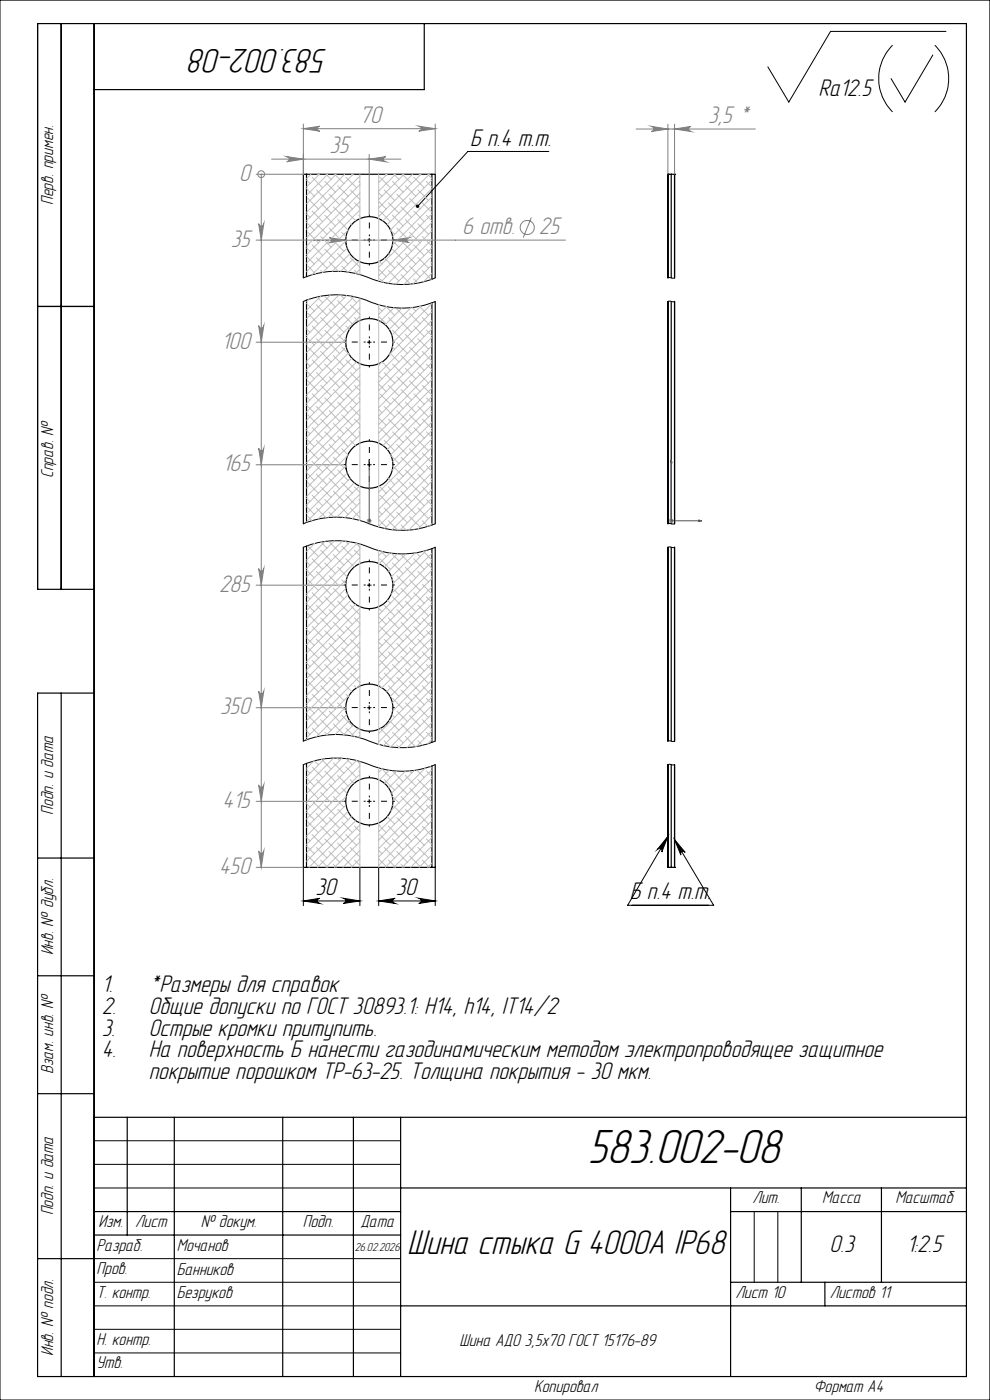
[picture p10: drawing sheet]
<svg xmlns="http://www.w3.org/2000/svg" width="210mm" height="297mm" viewBox="0 0 210 297" stroke-linecap="round" stroke-linejoin="round" font-family="sans-serif">
<g fill="none" stroke="#000" stroke-width=".25">
<path d="M13 5v120M20 5v287M90 5v14h-70M65 37h-.7v21.9M65 37v21.7M65 37h26.6M91.6 37h.7v21.9M91.6 37v22.2M141.7 37h.7M141.7 37h.1M141.7 37v21.9M142.4 37h.7"/>
<path d="M142.4 37v21.9M143.1 37h.1M143.1 37v21.9M8 65h12M64.3 64v47.1M65 63.7v47.1M91.6 64.2v47.2M92.3 64v47.1M141.7 64v47.1M142.4 64v47.1M143.1 64v47.1M64.3 116.1v41.1"/>
<path d="M65 115.8v41.1M91.6 116.4v41.1M92.3 116.1v41.1M141.7 116.1v41.1M142.4 116.1v41.1M143.1 116.1v41.1M20 125h-12v-120h197v287h-197v-145h12M13 147v145M64.3 162.2v21.8h.7M65 162v22M91.6 162.5v21.5M92.3 162.2v21.8h-.7"/>
<path d="M141.7 162.2v21.8M142.4 162.2v21.8M143.1 162.2v21.8M8 182h12M65 184h26.6M141.7 184h.7M141.7 184h.1M142.4 184h.7M143.1 184h.1M8 207h12M8 232h12M20 237h185"/>
<path d="M27 237v25M37 237v55M60 237v55M75 237v55M85 237v55M20 257h65M85 252h120M155 252v40M155 257h50M170 252v20M187 252v20M8 267h12"/>
<path d="M20 262h65M85 277h120M155 272h50M175 272v5"/>
<circle cx="78.3" cy="50.9" r="5"/>
<circle cx="78.3" cy="72.6" r="5"/>
<circle cx="78.3" cy="98.6" r="5"/>
<circle cx="78.3" cy="124.1" r="5"/>
<circle cx="78.3" cy="150.1" r="5"/>
<circle cx="78.3" cy="170" r="5"/>
</g>
<g fill="none" stroke="#808080" stroke-width=".21">
<path d="M54.3 37h10M55.4 37h.1M55.4 37v147M57.6 33.8h27.5M60.8 33.2l3.5 .6-3.5 .5a.55 .55 0 0 0 .6-.5 .55 .55 0 0 0-.6-.6zM64.3 27.3l3.5-.5a.53 .53 0 0 0-.5 .5 .53 .53 0 0 0 .5 .5zM64.3 26.3v10.6M64.3 27.3h28M78.3 33.8l3.5-.6a.55 .55 0 0 0-.5 .6 .55 .55 0 0 0 .5 .5zM78.3 32.8v12.7M88.8 26.8l3.5 .5-3.5 .5a.53 .53 0 0 0 .5-.5 .53 .53 0 0 0-.5-.5zM92.3 26.3v10.6"/>
<path d="M134.9 27.4h25.3M138.2 26.8l3.5 .6-3.5 .5a.55 .55 0 0 0 .5-.5 .55 .55 0 0 0-.5-.6zM141.7 26.3v10.6M143.1 27.4l3.5-.6a.55 .55 0 0 0-.5 .6 .55 .55 0 0 0 .5 .5zM143.1 26.3v10.6M54.3 50.9h65.6M54.9 47.4a.55 .55 0 0 0 .5 .5 .55 .55 0 0 0 .6-.5l-.6 3.5zM69.8 50.4l3.5 .6-3.5 .5a.55 .55 0 0 0 .6-.6 .55 .55 0 0 0-.6-.5zM83.3 50.9l3.5-.5a.53 .53 0 0 0-.5 .5 .53 .53 0 0 0 .5 .6zM112.7 46.1l-1.7 4.3M54.3 72.6h18.6M54.9 69.1a.55 .55 0 0 0 .5 .5 .55 .55 0 0 0 .6-.5l-.6 3.5z"/>
<path d="M54.3 98.6h18.6M54.9 95.1a.55 .55 0 0 0 .5 .5 .55 .55 0 0 0 .6-.5l-.6 3.5zM77.8 110.5h1M78 110.1l.7 .7M78.3 110v1M78.7 110.1l-.7 .7M141.9 110.5h1M142 110.1l.7 .7M142.4 110v1M142.7 110.1l-.7 .7M54.3 124.1h18.6M54.9 120.6a.55 .55 0 0 0 .5 .5 .55 .55 0 0 0 .6-.5l-.6 3.5z"/>
<path d="M54.3 150.1h18.6M54.9 146.6a.55 .55 0 0 0 .5 .5 .55 .55 0 0 0 .6-.5l-.6 3.5zM54.3 170h18.6M54.9 166.5a.55 .55 0 0 0 .5 .5 .55 .55 0 0 0 .6-.5l-.6 3.5zM54.3 184h10M54.9 180.5a.55 .55 0 0 0 .5 .5 .55 .55 0 0 0 .6-.5l-.6 3.5z"/>
<circle cx="55.4" cy="36.9" r=".72"/>
<circle cx="111.8" cy="48.3" r="1.51"/>
</g>
<g fill="none" stroke="#000" stroke-width=".21">
<path d="M0 0h210v297h-210zM189.3 9.6a10 10 0 0 0 0 14.1M197.9 11.7l-5.9 10-3-5M198.3 9.6a10 10 0 0 1 0 14.1M200.7 6.7h-24.5l-8.9 15-4.4-7.5M116.4 32.1h-17.2l-10.6 11.7M64.3 58.9a18.8 18.8 0 0 1 15.2 .5 18.1 18.1 0 0 0 12.8-.5M77.9 50.9h.8M78.3 50.5v.9M141.7 58.9h1.4M64.3 64a18.6 18.6 0 0 1 15.2 .4 17.8 17.8 0 0 0 12.8-.4M77.9 72.6h.8"/>
<path d="M78.3 72.2v.8M141.7 64h1.4M77.9 98.6h.8M78.3 98.2v.8M64.3 116.1a18.8 18.8 0 0 1 15.2 .5 18.1 18.1 0 0 0 12.8-.5M64.3 111.1a18.6 18.6 0 0 1 15.2 .4 18.3 18.3 0 0 0 12.8-.4M141.7 116.1h1.4M141.7 111.1h1.4M77.9 124.1h.8M78.3 123.7v.8M64.3 157.2a18.6 18.6 0 0 1 15.2 .5 18.3 18.3 0 0 0 12.8-.5M77.9 150.1h.8"/>
<path d="M78.3 149.7v.8M141.7 157.2h1.4M64.3 162.2a18.8 18.8 0 0 1 15.2 .5 18.1 18.1 0 0 0 12.8-.5M77.9 170h.8M78.3 169.6v.8M141.7 162.2h1.4M141.7 177.4l-1.3 3.4a.54 .54 0 0 0-.2-.8 .54 .54 0 0 0-.7 .2zM141.7 177.4l-8.6 14.6h18.3l-8.3-13.9M143.1 178.1l2.2 2.7a.54 .54 0 0 0-.7-.1 .54 .54 0 0 0-.2 .7zM64.3 191.1l3.5-.5a.55 .55 0 0 0-.5 .5 .55 .55 0 0 0 .5 .6zM64.3 191.1h12M64.3 184v8.1"/>
<path d="M72.8 190.6l3.5 .5-3.5 .6a.55 .55 0 0 0 .5-.6 .55 .55 0 0 0-.5-.5zM76.3 184v8.1M80.3 191.1l3.5-.5a.55 .55 0 0 0-.5 .5 .55 .55 0 0 0 .5 .6zM80.3 184v8.1M80.3 191.1h12M88.8 190.6l3.5 .5-3.5 .6a.55 .55 0 0 0 .5-.6 .55 .55 0 0 0-.5-.5zM92.3 184v8.1M20 242h65M20 247h65M20 252h65M160 257v15M165 257v15"/>
<path d="M20 267h65M20 272h65M20 277h65M20 282h65M20 287h65"/>
</g>
<path d="M78.3 97.5v.7v-.7M78.3 97.5v13M142.4 97.5l.2 .7h-.4zM142.4 97.5v13h6.5M78.3 110.3v.3zM78.3 110.5h.1M148.2 110.3l.7 .2-.7 .1z" fill="none" stroke="#00f" stroke-width=".21"/>
<g fill="none" stroke="#000" stroke-width=".21" stroke-dasharray="15.2 1.3 1.3 1.3" stroke-dashoffset="14.8" stroke-linecap="butt">
<path d="M77.6 50.9h-4.6M78.4 50.1v-4.6M78.4 51.7v4.6M79.2 50.9h4.6M77.6 72.6h-4.6M78.4 71.8v-4.6M78.4 73.4v4.6M79.2 72.6h4.6M77.6 98.6h-4.6M78.4 97.8v-4.6M78.4 99.4v4.6M79.2 98.6h4.6"/>
<path d="M77.6 124.1h-4.6M78.4 123.3v-4.6M78.4 124.9v4.6M79.2 124.1h4.6M77.6 150.1h-4.6M78.4 149.3v-4.6M78.4 150.9v4.6M79.2 150.1h4.6M77.6 170h-4.6M78.4 169.2v-4.6M78.4 170.8v4.6M79.2 170h4.6"/>
</g>
<g fill="none" stroke="#c0c0c0" stroke-width=".21">
<path d="M65 38.2l.8 .7M66 37l-1 .9M66.2 37.6l2.2 2.2M67.3 37l.3 .1M67.8 37l-2.8 2.7M68.9 38.5l2.3 2.2M69.1 37l1.1 1.1M69.5 37l-4.5 4.5M70.9 37l2.1 1.9M71.3 37l-6.3 6.2M71.6 39.4l2.2 2.2M73.1 37l-8.1 8"/>
<path d="M73.4 37.6l2.2 2.2M74.5 37l.3 .1M74.9 37l-9.9 9.8M76.1 38.5l.2 .2M76.3 37v21.2M76.3 37.4l-11.3 11.2M76.3 39.2l-11.3 11.2M80.3 37v22.7M80.6 37.6l2.2 2.2M81.7 37l.2 .1M82.1 37l-1.8 1.7M83.3 38.5l2.2 2.2"/>
<path d="M83.5 37l1.1 1.1M83.9 37l-3.6 3.5M85.3 37l2 1.9M85.7 37l-5.4 5.3M86 39.4l2.2 2.2M87.5 37l-7.2 7.1M87.8 37.6l2.2 2.2M88.9 37l.2 .1M89.3 37l-9 8.9M90.5 38.5l1.1 1.2M90.7 37l.9 .9M91.1 37l-9.9 9.8"/>
<path d="M91.6 38.2l-9.5 9.5M65 54.4l1.7 1.6M65 52.6l.8 .7M65 47.2l1.7 1.6M65 45.4l.8 .7M65 40l1.7 1.6M65.3 56.4l1.7 1.7M65.3 49.3l2.3 2.2M65.3 42.1l2.3 2.2M66.2 52l2.2 2.2M66.2 44.8l2.2 2.2M67.1 54.6l2.3 2.3"/>
<path d="M67.1 47.5l2.3 2.2M67.1 40.3l2.3 2.2M68 50.2l2.2 2.2M68 43l2.2 2.2M68.9 52.9l2.3 2.2M68.9 45.7l2.3 2.2M69.8 55.6l2 2M69.8 48.4l2.2 2.2M69.8 41.2l2.2 2.2M70.7 51.1l2.3 2.2M70.7 43.9l2.3 2.2M71.6 53.8l2.2 2.2"/>
<path d="M71.6 46.6l2.2 2.2M72.5 56.4l1.3 1.3M72.5 49.3l.9 .9M72.5 42.1l2.3 2.2M73.3 51.1l-7.2 7.2M73.4 52h.1M73.4 44.8l2.1 2M73.6 52.6l-5.1 5.2-.5-.4M73.8 48.9l-8.8 8.7M74.2 53.8l-3.7 3.8M74.3 54.6l2 2.1M74.3 47.5l.2 .2"/>
<path d="M74.3 40.3l2 2M75.1 54.7l-2.8 2.9M75.2 57.4l.8 .8M75.2 43l1.1 1.1M76.1 45.7l.2 .2M76.2 55.5l-2.3 2.2M76.3 41l-11.3 11.2M76.3 42.8l-11.3 11.2M76.3 44.6l-11.3 11.2M76.3 46.3v.1M76.3 57.1l-.9 .9M80.3 57.1l1.6 1.6"/>
<path d="M80.3 42.8l1.6 1.5M80.3 41l.7 .6M80.5 55.5l.5 .5M80.6 59.2l.8 .7M80.6 44.8l2.2 2.2M81.5 40.3l2.2 2.2M81.6 54.7l2.1 2.2M82.4 57.4l2.2 2.2M82.4 43l2.2 2.2M82.4 53.8l.4 .4M82.9 48.9l.8 .8M83.3 45.7l2.2 2.2"/>
<path d="M83.3 52.9l2.2 2.2M83.3 51.1l1.3 1.3M84.2 55.6l2.2 2.2M84.2 48.4l2.2 2.2M84.2 41.2l2.2 2.2M85.1 58.2l2 2.1M85.1 51.1l2.2 2.2M85.1 43.9l2.2 2.2M86 53.8l2.2 2.2M86 46.6l2.2 2.2M86.9 56.4l2.2 2.3M86.9 49.3l2.2 2.2"/>
<path d="M86.9 42.1l2.2 2.2M87.8 59.2l.9 .8M87.8 52l2.2 2.2M87.8 44.8l2.2 2.2M88.7 54.6l2.2 2.3M88.7 47.5l2.2 2.2M88.7 40.3l2.2 2.2M89.6 57.4l1.9 1.9M89.6 50.2l2 2M89.6 43l2 2M90.5 52.9l1.1 1.1M90.5 45.7l1.1 1.1"/>
<path d="M91.4 55.6l.2 .2M91.4 48.4l.2 .2M91.4 41.2l.2 .3M91.6 40l-8.8 8.8M91.6 41.8l-8.3 8.4M91.6 43.6l-8.4 8.4M91.6 45.4l-11.3 11.3M91.6 47.2l-11.3 11.3M91.6 49l-10.8 10.8M91.6 50.8l-9.3 9.3M91.6 52.6l-7.7 7.7M91.6 54.4l-5.9 6"/>
<path d="M91.6 56.2l-4 4M91.6 58l-1.8 1.8M65 78.7l1.7 1.7M65 76.9l.8 .8M65 71.6l1.7 1.6M65 69.8l.8 .7M65 64.4l1.7 1.6M65.3 73.7l2.3 2.2M65.3 66.5l2.3 2.2M65.6 63.5l-.6 .5M66.2 76.3l2.2 2.3M66.2 69.1l2.2 2.3"/>
<path d="M67.1 79l2.3 2.3M67.1 71.9l2.3 2.2M67.1 64.7l2.3 2.2M67.3 63l1.1 1.2M68 62.9l-3 2.9M68 74.5l2.2 2.3M68 67.3l2.2 2.3M68.9 77.2l2.3 2.3M68.9 70.1l2.3 2.2M68.9 62.9l2.3 2.2M69.8 79.9l2.2 2.3M69.8 72.7l2.2 2.3"/>
<path d="M69.8 65.5l2.2 2.3M70.1 62.6l-5.1 5M70.7 75.4l2.3 2.3M70.7 68.3l2.3 2.2M71.6 78.1l2.2 2.3M71.6 70.9l1.7 1.8M71.6 63.8l2.2 2.2M71.9 62.6l-6.9 6.8M72.2 62.6l.8 .7M72.5 73.7l1.6 1.5M72.5 66.5l2.3 2.2M73.4 71.9l-8.4 8.3"/>
<path d="M73.4 76.3l2.2 2.3M73.4 69.1l.7 .8M73.4 73.6l-8.4 8.4M73.6 62.7l-8.6 8.5M73.9 74.9l-8.9 8.9M74.2 62.8l1.4 1.4M74.3 79l2 2.1M74.3 64.7l2 2M74.6 76l-9.6 9.6M75.1 62.9l-10.1 10.1M75.2 67.3l.8 .9M75.6 76.8l-10.6 10.6"/>
<path d="M76.1 77.2l.2 .3M76.3 63.2v47.2M76.3 63.5l-11.3 11.3M76.3 65.3l-11.3 11.3M76.3 67.1l-11.3 11.3M76.3 77.9l-11.3 11.3M76.3 79.7l-11.3 11.3M80.3 64.7v47.1M80.3 79.7l.7 .7M80.3 67.1l1.6 1.6M80.3 65.3l.7 .7M80.5 64.7l-.2 .2"/>
<path d="M81 76.8l-.7 .7M81 76.8l1.8 1.8M81.5 79l2.2 2.3M81.8 65l1.9 1.9M82 65l-1.7 1.7M82.4 67.3l2.2 2.3M82.8 74.9l1.8 1.9M83.2 73.6l.5 .5M83.3 77.2l2.2 2.3M83.3 70.1l2.2 2.2M83.3 60l.2 .3M83.6 65.3l-2.9 2.9"/>
<path d="M84.2 79.9l2.2 2.3M84.2 72.7l2.2 2.3M84.2 65.5l2.2 2.3M85.1 75.4l2.2 2.3M85.1 68.3l2.2 2.2M85.3 65.4l-3.6 3.5M86 78.1l2.2 2.3M86 70.9l2.2 2.3M86.9 73.7l2.2 2.2M86.9 66.5l2.2 2.2M87.2 65.3l-4.7 4.6M87.4 65.2l.8 .8"/>
<path d="M87.8 76.3l2.2 2.3M87.8 69.1l2.2 2.3M88.7 79l2.2 2.3M88.7 71.9l2.2 2.2M89 65l1.9 1.9M89.3 64.9l-6.2 6.2M89.6 74.5l2 2.1M89.6 67.3l2 2.1M90.5 77.2l1.1 1.2M90.5 70.1l1.1 1.1M91.4 79.9l.2 .3M91.4 72.7l.2 .3"/>
<path d="M91.4 65.5l.2 .3M91.6 64.4l-8.3 8.3M91.6 66.2l-9.1 9M91.6 68l-11.3 11.3M91.6 69.8l-11.3 11.3M91.6 71.6l-11.3 11.3M91.6 73.4l-11.3 11.3M91.6 75.2l-11.3 11.3M91.6 76.9l-11.3 11.4M91.6 78.7l-11.3 11.4M65 98.5l.8 .7M65 93.1l1.7 1.7"/>
<path d="M65 91.3l.8 .7M65 85.9l1.7 1.7M65 84.1l.8 .8M65.3 95.2l2.3 2.2M65.3 88l2.3 2.2M65.3 80.8l2.3 2.3M66.2 97.9l2.2 2.2M66.2 90.7l2.2 2.3M66.2 83.5l2.2 2.3M67.1 93.4l2.3 2.2M67.1 86.2l2.3 2.3M68 96.1l2.2 2.3"/>
<path d="M68 88.9l2.2 2.3M68 81.7l2.2 2.3M68.9 98.8l2.3 2.2M68.9 91.6l2.3 2.2M68.9 84.4l2.3 2.3M69.8 94.3l2.2 2.3M69.8 87.1l2.2 2.3M70.7 97l2.3 2.2M70.7 89.8l2.3 2.2M70.7 82.6l2.3 2.3M71.6 99.7l2.2 2.2M71.6 92.5l2.2 2.3"/>
<path d="M71.6 85.3l2.2 2.3M72.5 95.2l1.3 1.3M72.5 88l2.3 2.2M72.5 80.8l2.3 2.3M73.3 98.8l-8.3 8.3M73.4 90.7l2.2 2.3M73.4 83.5l2.2 2.3M73.7 96.7l-8.7 8.6M74.3 93.4l1.1 1.1M74.3 86.2l2 2.1M75.2 88.9l1.1 1.2M75.2 81.7l1.1 1.2"/>
<path d="M76.1 91.6l.2 .3M76.1 84.4l.2 .3M76.3 81.5l-11.3 11.3M76.3 83.3l-11.3 11.3M76.3 85.1l-11.3 11.3M76.3 86.9l-11.3 11.3M76.3 88.6l-11.3 11.4M76.3 90.4l-11.3 11.4M76.3 92.2l-11.3 11.3M80.3 88.6l1.6 1.6M80.3 86.9l.7 .7M80.3 81.5l1.6 1.6"/>
<path d="M80.6 90.7l2.2 2.3M80.6 83.5l2.2 2.3M81.5 93.4l2.2 2.2M81.5 86.2l2.2 2.3M82.4 88.9l2.2 2.3M82.4 81.7l2.2 2.3M82.9 96.7l1.7 1.7M83.3 91.6l2.2 2.2M83.3 84.4l2.2 2.3M83.3 98.8l2.2 2.2M84.2 94.3l2.2 2.3M84.2 87.1l2.2 2.3"/>
<path d="M85.1 97l2.2 2.2M85.1 89.8l2.2 2.2M85.1 82.6l2.2 2.3M86 99.7l2.2 2.2M86 92.5l2.2 2.3M86 85.3l2.2 2.3M86.9 95.2l2.2 2.2M86.9 88l2.2 2.2M86.9 80.8l2.2 2.3M87.8 97.9l2.2 2.2M87.8 90.7l2.2 2.3M87.8 83.5l2.2 2.3"/>
<path d="M88.7 93.4l2.2 2.2M88.7 86.2l2.2 2.3M89.6 96.1l2 2.1M89.6 88.9l2 2.1M89.6 81.7l2 2.1M90.5 98.8l1.1 1.2M90.5 91.6l1.1 1.2M90.5 84.4l1.1 1.2M91.4 94.3l.2 .3M91.4 87.1l.2 .3M91.6 84.1l-10.4 10.4M91.6 87.7l-8.7 8.8"/>
<path d="M91.6 93.1l-11.3 11.3M91.6 94.9l-11.3 11.3M91.6 80.5l-11.3 11.4M91.6 82.3l-11.3 11.4M91.6 85.9l-9.4 9.5M91.6 89.5l-8.3 8.4M91.6 91.3l-8.4 8.5M91.6 96.7l-11.3 11.3M91.6 98.5l-11.3 11.3M65 119.2l.8 .7M65 107.5l1.7 1.6M65 105.7l.8 .7"/>
<path d="M65 100.3l1.7 1.6M65.3 115.8l2.3 2.3M65.3 109.6l.9 .9M65.3 102.4l2.3 2.2M66.2 118.5l2.2 2.3M66.2 105.1l2.2 2.2M66.6 115.3l.1 .1M66.7 115.3l-1.7 1.7M67.1 107.8l2.1 2.1M67.1 100.6l2.3 2.2M68 116.7l2.2 2.3M68 103.3l2.2 2.2"/>
<path d="M68.1 115l1.3 1.3M68.9 119.4l2.3 2.3M68.9 106l2.3 2.2M69 114.9l-4 3.9M69.8 114.9l2.2 2.3M69.8 108.7l1 1M69.8 101.5l2.2 2.2M70.7 117.6l2.3 2.3M70.7 104.2l2.3 2.2M70.9 114.7l-5.9 5.9M71.6 106.9l2.2 2.2M72.5 115.8l2.3 2.3"/>
<path d="M72.5 109.6l.2 .1M72.5 102.4l2.3 2.2M72.7 114.8l-7.7 7.6M73.3 114.8l.5 .6M73.4 118.5l1.7 1.8M73.4 105.1l2.2 2.2M73.7 100.3l-8.7 8.6M74.3 101.5l-9.3 9.2M74.3 114.9l-9.3 9.3M74.3 107.8l2 2M75.1 102.4l-7.6 7.7M75.2 116.7l1.1 1.2"/>
<path d="M75.2 103.3l1.1 1.1M75.4 115.2l.9 .9M75.8 115.2l-10.8 10.8M76.1 119.4l.1 .2M76.1 106l.2 .2M76.2 103.1l-6.6 6.7M76.3 115.4v41.1M76.3 116.5l-11.3 11.3M76.3 118.3l-11.3 11.3M76.3 104.8l-4.9 4.9M76.3 106.6l-3.1 3.2M76.3 108.4l-1.6 1.6"/>
<path d="M76.3 110.2l-.1 .2M80.3 116.8v41.1M80.3 110.2l1.6 1.6M80.3 108.4l.7 .7M80.4 103.1l1.5 1.5M80.6 118.5l2.2 2.3M80.6 105.1l2.2 2.2M80.8 116.9l1.1 1.2M81.2 117l-.9 .9M81.5 107.8l2.2 2.2M82.4 110.5l2 2M82.4 103.3l2.2 2.2"/>
<path d="M82.4 101.5l1.3 1.3M82.7 117.3l-2.3 2.3M83 117.4l1.6 1.6M83.3 119.4l2.2 2.3M83.3 106l2.2 2.2M84.2 108.7l2.2 2.2M84.2 101.5l2.2 2.2M84.3 117.5l-2.8 2.8M85.1 117.6l2.2 2.3M85.1 104.2l2.2 2.2M85.1 111.4l1.1 1.1M86 106.9l2.2 2.2"/>
<path d="M86.1 117.5l-3.7 3.7M86.9 102.4l2.2 2.2M86.9 109.6l2.2 2.2M87.8 118.5l2.2 2.3M87.8 112.3h.1M87.8 105.1l2.2 2.2M88.1 117.3l-5.1 5.1M88.3 117.3l.8 .8M88.7 107.8l2.2 2.2M88.7 100.6l2.2 2.2M89.6 110.5l1.2 1.2M89.6 103.3l2 2"/>
<path d="M89.8 116.9l1.8 1.9M90.4 116.8l-7.1 7.1M90.5 119.4l1.1 1.2M90.5 106l1.1 1.1M91.4 108.7l.2 .2M91.4 101.5l.2 .3M91.6 117.4l-8.7 8.6M91.6 119.2l-11.3 11.3M91.6 100.3l-11.3 11.3M91.6 102.1l-10 10M91.6 103.9l-8.5 8.5M91.6 105.7l-6.8 6.8"/>
<path d="M91.6 107.5l-4.9 5M91.6 109.3l-2.9 2.9M91.6 111.1l-.4 .4M65 135.3l1.7 1.6M65 133.5l.8 .8M65 128.1l1.7 1.6M65 126.3l.8 .8M65 121l1.7 1.6M65.3 137.4l2.3 2.2M65.3 130.2l2.3 2.3M65.3 123l2.3 2.3M66.2 132.9l2.2 2.2"/>
<path d="M66.2 125.7l2.2 2.2M67.1 135.6l2.3 2.2M67.1 128.4l2.3 2.3M67.1 121.2l2.3 2.3M68 138.3l2.2 2.2M68 131.1l2.2 2.2M68 123.9l2.2 2.2M68.9 133.8l2.3 2.2M68.9 126.6l2.3 2.3M69.8 136.5l2.2 2.2M69.8 129.3l2.2 2.2M69.8 122.1l2.2 2.3"/>
<path d="M70.7 139.2l2.3 2.2M70.7 132l2.3 2.3M70.7 124.8l2.3 2.3M71.6 134.7l2.2 2.2M71.6 127.5l2.2 2.2M71.6 120.3l2.1 2.1M72.5 137.4l2.3 2.2M72.5 130.2l2.3 2.3M72.5 123l.8 .9M73.4 124.8l-8.4 8.4M73.4 132.9l2.2 2.2M73.4 125.7l.3 .3"/>
<path d="M73.5 122.9l-8.5 8.5M73.8 126.2l-8.8 8.8M74.3 135.6l2 2.1M74.3 128.4l2 2.1M74.5 127.3l-9.5 9.5M75.2 138.3l1.1 1.1M75.2 131.1l1.1 1.2M75.4 128.2l-10.4 10.4M76.1 133.8l.2 .3M76.3 129.1l-11.3 11.3M76.3 130.9l-11.3 11.3M76.3 132.6l-11.3 11.4"/>
<path d="M76.3 134.4l-11.3 11.4M76.3 136.2l-11.3 11.4M76.3 138l-11.3 11.3M76.3 139.8l-11.3 11.3M80.3 138l1.6 1.6M80.3 136.2l.7 .7M80.3 130.9l1.6 1.6M80.3 129.1l.7 .6M80.6 132.9l2.2 2.2M81.5 135.6l2.2 2.2M81.5 128.4l2.2 2.3M82.2 127.3l.6 .6"/>
<path d="M82.4 138.3l2.2 2.2M82.4 131.1l2.2 2.2M83.2 122.9l.5 .6M83.3 126.6l2.2 2.3M83.3 133.8l2.2 2.2M83.3 124.8l1.3 1.3M84.2 136.5l2.2 2.2M84.2 129.3l2.2 2.2M84.2 122.1l2.2 2.3M85.1 124.8l2.2 2.3M85.1 139.2l2.2 2.2M85.1 132l2.2 2.3"/>
<path d="M86 127.5l2.2 2.2M86 134.7l2.2 2.2M86 120.3l2.2 2.3M86.9 130.2l2.2 2.3M86.9 137.4l2.2 2.2M86.9 123l2.2 2.3M87.8 132.9l2.2 2.2M87.8 125.7l2.2 2.2M88.7 128.4l2.2 2.3M88.7 135.6l2.2 2.2M88.7 121.2l2.2 2.3M89.6 138.3l2 2.1"/>
<path d="M89.6 131.1l2 2.1M89.6 123.9l2 2.1M90.5 133.8l1.1 1.2M90.5 126.6l1.1 1.2M91.4 136.5l.2 .3M91.4 129.3l.2 .3M91.4 122.1l.2 .3M91.6 121l-11.3 11.3M91.6 122.7l-11.3 11.4M91.6 124.5l-11.3 11.4M91.6 126.3l-11.3 11.4M91.6 128.1l-11.3 11.3"/>
<path d="M91.6 129.9l-11.3 11.3M91.6 131.7l-11.3 11.3M91.6 133.5l-11.3 11.3M91.6 135.3l-10.6 10.6M91.6 137.1l-9.6 9.7M91.6 138.9l-8.8 8.9M65 156.9h.1M65 155.1l.8 .7M65 149.7l1.7 1.6M65 147.9l.8 .7M65 142.5l1.7 1.6M65 140.7l.8 .7"/>
<path d="M65.3 151.8l2.3 2.2M65.3 144.6l2.3 2.2M66.2 154.4l1.7 1.7M66.2 147.3l2.2 2.2M66.2 140.1l2.2 2.2M67.1 150l2.3 2.2M67.1 142.8l2.3 2.2M68 152.6l2.2 2.3M68 145.5l2.2 2.2M68.9 155.4l.6 .5M68.9 148.2l2.3 2.2M68.9 141l2.3 2.2"/>
<path d="M69.8 150.8l2.2 2.3M69.8 143.7l2.2 2.2M70.7 153.6l2.3 2.2M70.7 146.4l2.3 2.2M71.6 149.1l1.8 1.7M71.6 141.9l2.2 2.2M72.5 151.8l2.3 2.2M72.5 144.6l2.1 2.2M73.3 150l-6.3 6.3M73.4 154.4l1.8 1.8M73.4 147.3l.5 .5M73.4 140.1l2.2 2.2"/>
<path d="M73.6 151.6l-4.4 4.3M74.1 147.5l-9.1 9M74.1 152.8l-3 3M74.3 142.8l2 2M74.9 153.8l-2.1 2.1M75.2 145.5l.4 .4M76 154.5l-1.5 1.6M76.1 155.4l.2 .2M76.1 141l.2 .2M76.3 141.6l-11.3 11.3M76.3 143.4l-11.3 11.3M76.3 145.2l-.6 .7"/>
<path d="M76.3 156l-.4 .4M80.3 157.8l.2 .2M80.3 145.2l.7 .7M80.3 143.4l.7 .7M80.6 140.1l2.2 2.2M80.7 154.5l2.1 2.2M81.5 157.2l1.3 1.2M81.5 142.8l2.2 2.2M81.7 153.8l.2 .2M82.4 145.5l2.2 2.2M82.5 152.8l2.1 2.1M83.1 151.6l.6 .6"/>
<path d="M83.3 155.4l2.2 2.2M83.3 148.2l2.2 2.2M83.3 141l2.2 2.2M84.2 158l.5 .6M84.2 150.8l2.2 2.3M84.2 143.7l2.2 2.2M85.1 153.6l2.2 2.2M85.1 146.4l2.2 2.2M86 156.2l2.1 2.2M86 149.1l2.2 2.2M86 141.9l2.2 2.2M86.9 151.8l2.2 2.2"/>
<path d="M86.9 144.6l2.2 2.2M87.8 154.4l2.2 2.3M87.8 147.3l2.2 2.2M87.8 140.1l2.2 2.2M88.7 157.2l.9 .9M88.7 150l2.2 2.2M88.7 142.8l2.2 2.2M89.6 152.6l2 2.1M89.6 145.5l2 2.1M90.5 155.4l1.1 1.1M90.5 148.2l1.1 1.1M90.5 141l1.1 1.2"/>
<path d="M91.4 150.8l.2 .3M91.4 143.7l.2 .3M91.6 140.7l-8.4 8.4M91.6 142.5l-8.3 8.3M91.6 144.3l-11.3 11.3M91.6 146.1l-11.3 11.3M91.6 147.9l-10.2 10.3M91.6 149.7l-8.7 8.8M91.6 151.5l-7.1 7.1M91.6 153.3l-5.3 5.3M91.6 155.1l-3.3 3.3M91.6 156.9l-.9 .9"/>
<path d="M65 179.5l1.7 1.6M65 177.7l.8 .7M65 172.3l1.7 1.6M65 170.5l.8 .7M65 165.1l1.7 1.7M65 163.3l.8 .7M65.3 174.4l2.3 2.2M65.3 167.2l2.3 2.2M66.2 177.1l2.2 2.2M66.2 169.9l2.2 2.2M66.2 162.7l2.2 2.3M66.6 161.5l-1.6 1.5"/>
<path d="M66.7 161.4l.9 .8M67.1 179.8l2.3 2.2M67.1 172.6l2.3 2.2M67.1 165.4l2.3 2.2M68 175.3l2.2 2.2M68 168.1l2.2 2.2M68.2 161.1l2 2.1M68.8 161l-3.8 3.8M68.9 178l2.3 2.2M68.9 170.8l2.3 2.2M68.9 163.6l2.3 2.2M69.8 173.5l2.2 2.2"/>
<path d="M69.8 166.3l2.2 2.2M70.7 176.2l2.3 2.2M70.7 169l2.3 2.2M70.7 161.8l2.3 2.2M70.8 160.8l-5.8 5.8M71.5 160.8l.5 .6M71.6 178.9l2.2 2.2M71.6 171.7l2.2 2.2M71.6 164.5l2.2 2.3M72.5 174.4l2.3 2.2M72.5 167.2l1.1 1.1M72.5 160.9l-7.5 7.5"/>
<path d="M73.4 170.8l-8.4 8.3M73.4 177.1l2.2 2.2M73.4 162.7l2.2 2.3M73.4 160.9l1.4 1.3M73.4 168.9l-8.4 8.4M73.8 172.2l-8.8 8.7M74.2 161l-9.2 9.2M74.3 179.8l2 2M74.3 165.4l.8 .8M74.5 173.2l-9.5 9.5M75.2 175.3l1.1 1.1M75.5 174.1l-10 9.9"/>
<path d="M76.1 178l.2 .2M76.1 163.6l.2 .2M76.3 161.5v22.5M76.3 162.1l-.7-.8-10.6 10.6M76.3 162.5l-11.3 11.2M76.3 164.2l-11.3 11.3M76.3 175l-9 9M76.3 176.8l-7.2 7.2M76.3 178.6l-5.4 5.4M80.3 162.9v21.1M80.3 175l1.6 1.6M80.6 177.1l2.2 2.2"/>
<path d="M81 163.1l1.8 1.9M81.1 163.1l-.8 .7M81.5 179.8l2.2 2.2M81.5 165.4l2.2 2.2M82.1 173.2l1.6 1.6M82.4 175.3l2.2 2.2M82.5 163.4l-2 2.1M83.2 168.9l1.4 1.4M83.3 178l2.2 2.2M83.3 170.8l2.2 2.2M83.3 163.6l2.2 2.2M84.2 173.5l2.2 2.2"/>
<path d="M84.2 163.6l-2.6 2.6M84.2 166.3l2.2 2.2M85.1 176.2l2.2 2.2M85.1 169l2.2 2.2M86 163.6l-3.6 3.5M86 178.9l2.2 2.2M86 171.7l2.2 2.2M86 164.5l2.2 2.3M86.8 163.5l.5 .5M86.9 174.4l2.2 2.2M86.9 167.2l2.2 2.2M87.8 177.1l2.2 2.2"/>
<path d="M87.8 169.9l2.2 2.2M87.9 163.4l-4.9 4.9M88.4 163.4l1.6 1.6M88.7 179.8l2.2 2.2M88.7 172.6l2.2 2.2M88.7 165.4l2.2 2.2M89.6 175.3l2 2M89.6 168.1l2 2.1M90.2 162.9l-6.9 6.9M90.5 178l1.1 1.1M90.5 170.8l1.1 1.1M90.5 163.6l1.1 1.2"/>
<path d="M91.3 162.6l.3 .4M91.4 173.5l.2 .2M91.4 166.3l.2 .3M91.6 163.3l-8.7 8.7M91.6 165.1l-11.3 11.3M91.6 166.9l-11.3 11.3M91.6 168.7l-11.3 11.3M91.6 170.5l-11.3 11.3M91.6 172.3l-11.3 11.3M91.6 174.1l-9.9 9.9M91.6 175.9l-8.1 8.1M91.6 177.7l-6.3 6.3"/>
<path d="M91.6 179.5l-4.5 4.5M65.3 181.6l2.3 2.2M68 182.5l1.5 1.5M69.8 180.7l2.2 2.2M70.7 183.3l.6 .7M72.5 181.6l2.3 2.2M75.2 182.5l1.1 1.1M76.3 180.4l-3.6 3.6M76.3 182.2l-1.8 1.8M80.3 182.2l1.6 1.6M80.3 180.4l.7 .7M82.4 182.5l1.5 1.5"/>
<path d="M84.2 180.7l2.2 2.2M85.1 183.3l.6 .7M86.9 181.6l2.2 2.2M89.6 182.5l1.5 1.5M91.4 180.7l.2 .2M91.6 181.3l-2.7 2.7M91.6 183.1l-.9 .9"/>
</g>
<path d="M88.3 43.6l-.1 .2 .1 .2 .3-.2-.3 .2a.36 .36 0 0 0 .6 0 .36 .36 0 0 0-.1-.5 .36 .36 0 0 0-.5 .1zM143.1 178.1l2.2 2.7a.54 .54 0 0 0-.7-.1 .54 .54 0 0 0-.2 .7zM141.7 177.4l-1.3 3.4a.54 .54 0 0 0-.2-.8 .54 .54 0 0 0-.7 .2z" fill="#000"/>
<g fill="#00f">
<path d="M78.3 110.3v.3zM78.3 97.5v.7z"/>
<path d="M148.2 110.3l.7 .2-.7 .1zM142.4 97.5l.2 .7h-.4z"/>
</g>
<g fill="#000">
<path d="M72.8 190.6l3.5 .5-3.5 .6a.55 .55 0 0 0 .5-.6 .55 .55 0 0 0-.5-.5zM64.3 191.1l3.5-.5a.55 .55 0 0 0-.5 .5 .55 .55 0 0 0 .5 .6z"/>
<path d="M80.3 191.1l3.5-.5a.55 .55 0 0 0-.5 .5 .55 .55 0 0 0 .5 .6zM88.8 190.6l3.5 .5-3.5 .6a.55 .55 0 0 0 .5-.6 .55 .55 0 0 0-.5-.5z"/>
</g>
<path d="M60.8 33.2l3.5 .6-3.5 .5a.55 .55 0 0 0 .6-.5 .55 .55 0 0 0-.6-.6zM78.3 33.8l3.5-.6a.55 .55 0 0 0-.5 .6 .55 .55 0 0 0 .5 .5zM64.3 27.3l3.5-.5a.53 .53 0 0 0-.5 .5 .53 .53 0 0 0 .5 .5zM88.8 26.8l3.5 .5-3.5 .5a.53 .53 0 0 0 .5-.5 .53 .53 0 0 0-.5-.5zM69.8 50.4a.55 .55 0 0 1 .6 .5 .55 .55 0 0 1-.6 .6l3.5-.5zM83.3 50.9l3.5 .6a.53 .53 0 0 1-.5-.6 .53 .53 0 0 1 .5-.5zM54.9 47.4a.55 .55 0 0 0 .5 .5 .55 .55 0 0 0 .6-.5l-.6 3.5zM54.9 69.1a.55 .55 0 0 0 .5 .5 .55 .55 0 0 0 .6-.5l-.6 3.5zM54.9 95.1a.55 .55 0 0 0 .5 .5 .55 .55 0 0 0 .6-.5l-.6 3.5zM54.9 120.6a.55 .55 0 0 0 .5 .5 .55 .55 0 0 0 .6-.5l-.6 3.5zM54.9 146.6a.55 .55 0 0 0 .5 .5 .55 .55 0 0 0 .6-.5l-.6 3.5zM54.9 166.5a.55 .55 0 0 0 .5 .5 .55 .55 0 0 0 .6-.5l-.6 3.5zM54.9 180.5a.55 .55 0 0 0 .5 .5 .55 .55 0 0 0 .6-.5l-.6 3.5zM138.2 26.8l3.5 .6-3.5 .5a.55 .55 0 0 0 .5-.5 .55 .55 0 0 0-.5-.6zM143.1 27.4l3.5-.6a.55 .55 0 0 0-.5 .6 .55 .55 0 0 0 .5 .5z" fill="#808080"/>
<text font-size="10.5" x="124.7" y="246.7">583.002-08</text>
<g font-size="7.5">
<text x="69.5" y="10.5" transform="rotate(-180 69.5 10.5)">583.002-08</text>
<text x="86.4" y="266.1">Шина стыка G 4000A IP68</text>
</g>
<g font-size="5.3">
<text x="173.6" y="20.4">Ra12.5</text>
<text x="99.7" y="30.9">Б п.4 т.т.</text>
<text x="66.9" y="189.9">30</text>
<text x="83.9" y="189.9">30</text>
<text x="133.6" y="190.8">Б п.4 т.т.</text>
<text x="21.6" y="215.1">2.</text>
<text x="21.6" y="210.5">1.</text>
<text x="31.6" y="215.1">Общие допуски по ГОСТ 30893.1: H14, h14, IT14/2</text>
<text x="31.6" y="210.5">*Размеры для справок</text>
<text x="21.6" y="219.7">3.</text>
<text x="31.6" y="219.7">Острые кромки притупить.</text>
<text x="21.6" y="224.3">4.</text>
<text x="31.6" y="224.3">На поверхность Б нанести газодинамическим методом электропроводящее защитное</text>
<text x="31.6" y="228.9">покрытие порошком ТР-63-25. Толщина покрытия - 30 мкм.</text>
<text x="176" y="265.6">0.3</text>
<text x="192.3" y="265.6">1:2.5</text>
</g>
<g font-size="5.3" fill="#808080">
<text x="76.3" y="26.1">70</text>
<text x="150.2" y="26.1">3,5 *</text>
<text x="69.9" y="32.5">35</text>
<text x="50.7" y="38.4">0</text>
<text x="49" y="52.4">35</text>
<text x="98.1" y="49.7">6 отв.</text>
<text x="114.3" y="49.7">25</text>
<text x="47" y="74">100</text>
<text x="47.2" y="100">165</text>
<text x="46.5" y="125.5">285</text>
<text x="46.7" y="151.5">350</text>
<text x="47.2" y="171.4">415</text>
<text x="46.5" y="185.4">450</text>
</g>
<g font-size="3.8">
<text x="11.3" y="43.5" transform="rotate(-90 11.3 43.5)">Перв. примен.</text>
<text x="11.3" y="101.4" transform="rotate(-90 11.3 101.4)">Справ. №</text>
<text x="11.3" y="172.8" transform="rotate(-90 11.3 172.8)">Подп. и дата</text>
<text x="11.3" y="202.7" transform="rotate(-90 11.3 202.7)">Инв. № дубл.</text>
<text x="11.3" y="227.8" transform="rotate(-90 11.3 227.8)">Взам. инв. №</text>
<text x="11.3" y="257.8" transform="rotate(-90 11.3 257.8)">Подп. и дата</text>
<text x="159.6" y="255.3">Лит.</text>
<text x="174.4" y="255.3">Масса</text>
<text x="189.9" y="255.3">Масштаб</text>
<text x="20.9" y="260.3">Изм.</text>
<text x="28.7" y="260.3">Лист</text>
<text x="42.6" y="260.3">№ докум.</text>
<text x="64.2" y="260.3">Подп.</text>
<text x="76.5" y="260.3">Дата</text>
<text x="20.5" y="265.3">Разраб.</text>
<text x="37.5" y="265.3">Мочанов</text>
<text x="20.5" y="275.3">Т. контр.</text>
<text x="20.5" y="270.3">Пров.</text>
<text x="37.5" y="270.4">Банников</text>
<text x="37.5" y="275.4">Безруков</text>
<text x="156" y="275.3">Лист 10</text>
<text x="176" y="275.3">Листов 11</text>
<text x="11.3" y="287.7" transform="rotate(-90 11.3 287.7)">Инв. № подл.</text>
<text x="20.5" y="285.3">Н. контр.</text>
<text x="97.5" y="285.5">Шина АДО 3,5х70 ГОСТ 15176-89</text>
<text x="20.5" y="290.3">Утв.</text>
<text x="113.3" y="295.3">Копировал</text>
<text x="172.6" y="295.3">Формат А4</text>
</g>
<text font-size="2.6" x="75.3" y="265.4">26.02.2026</text>
</svg>
